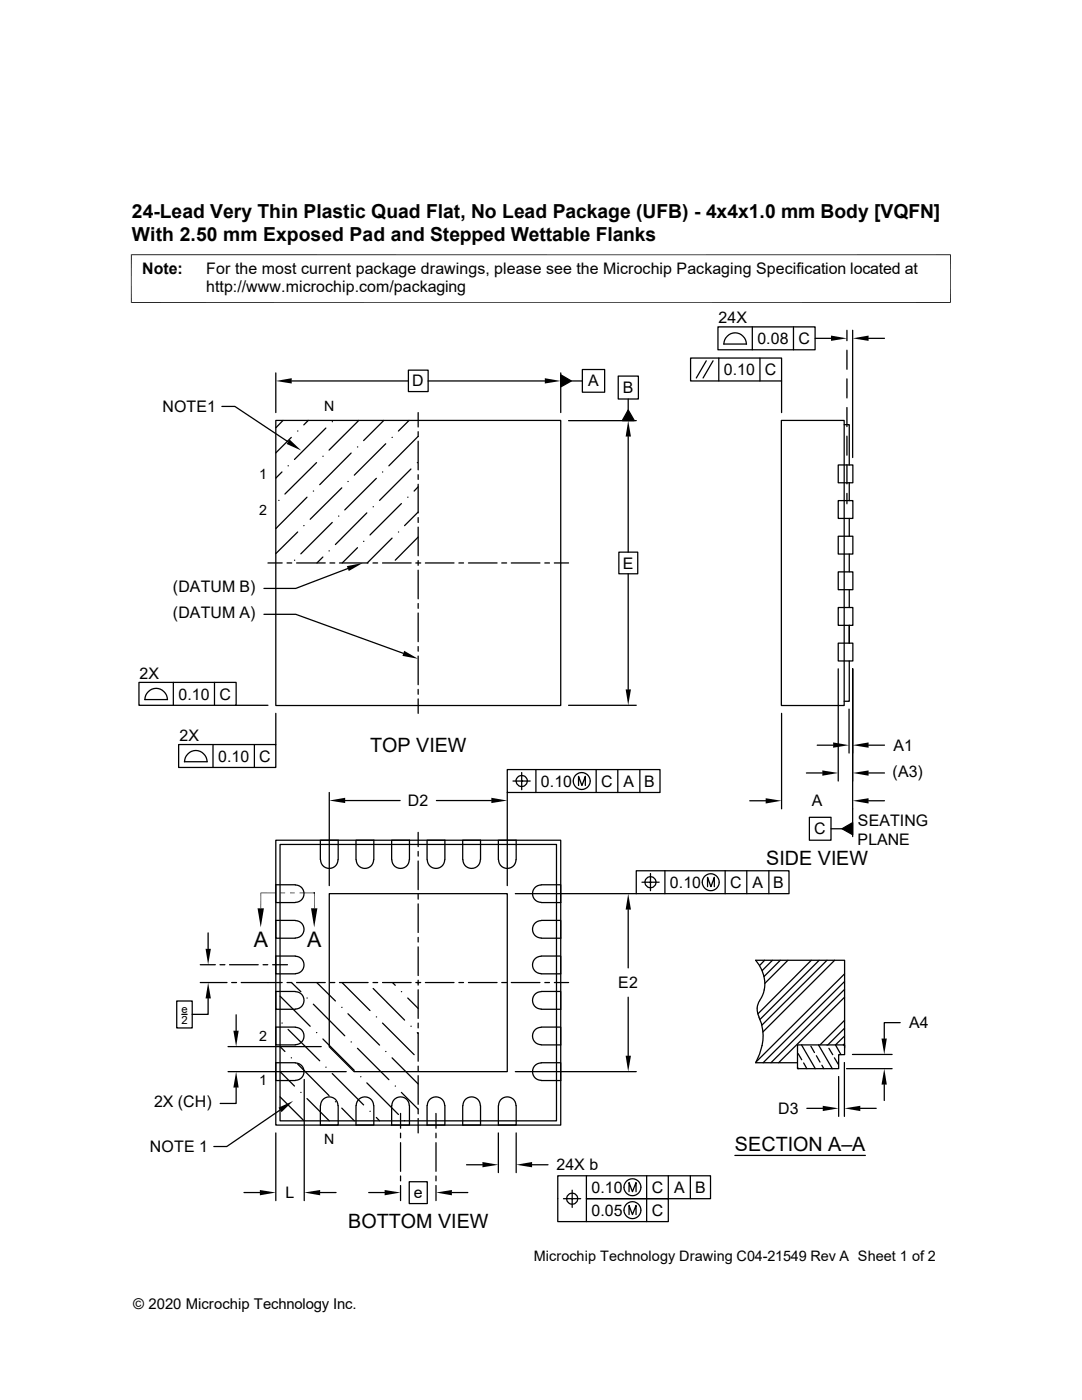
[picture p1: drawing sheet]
<svg xmlns="http://www.w3.org/2000/svg" width="216mm" height="279mm" viewBox="0 0 216 279" stroke-linecap="round" stroke-linejoin="round" font-family="sans-serif">
<g fill="none" stroke="#000" stroke-width=".25">
<path d="M55 74.4v7.9M58.2 76h23.3M81.5 73.9h3.9v4.2h-3.9zM85.4 76h23.3M111.9 74.8l2.1 1.2-2.1 1.2zM111.9 74.4v7.9M114 76h2.2M116.2 73.7h4.4v4.6h-4.4zM123.4 75.1h4v4.5h-4zM125.3 79.6v2.2M137.8 71.5h18.2v4.5h-18.2zM140.9 72l-2 3.4"/>
<path d="M142.3 72l-2 3.4M143.3 65.2h19.3v4.6h-19.3zM143.4 71.5v4.5M144.4 68.7h4.6M144.4 68.7a2.24 2.24 0 0 1 2.3-2.3 2.24 2.24 0 0 1 2.2 2.3M150.1 65.2v4.6M151.6 71.5v4.5M156 76v6.3M158.3 65.2v4.6M162.6 67.5h3.2M169 65.9v2.1M169 69.9v3.8"/>
<path d="M169 75.6v3.8M170.1 65.9v25.4M173.3 67.5h3.2M44.3 81.1h2.6l10.6 7.1M55 83.9h56.9v56.9h-56.9zM55.6 99.9h.1M56.3 94.2l-1.3 1.2M56.5 83.9l-1.5 1.5M57.5 93h.1M58.1 87.3l-3.1 3.1M59.4 86h.1M61.3 99.2l-6.3 6.3"/>
<path d="M61.5 83.9l-.9 .9M62.5 98h.1M63.2 92.3l-6.3 6.3M64.4 91.1h.1M65 85.4l-6.2 6.3M66.3 84.2h.1M68.2 97.4l-6.3 6.2M69.4 96.1h.1M70.1 90.4l-6.3 6.3M71.3 89.2h.1M71.6 83.9l-5.9 5.9M75.1 95.5l-6.3 6.3"/>
<path d="M76.3 94.2h.1M76.6 83.9l-4 4M77 88.6l-6.3 6.2M78.2 87.3h.1M81.4 99.2h.1M81.6 83.9l-2.1 2.1M82 93.6l-6.3 6.3M83.3 92.3h.1M83.4 86.1v1l-5.8 5.9M83.4 97.2l-.8 .8M83.4 82.3v2.9M83.4 88.1v5.7"/>
<path d="M83.4 94.7v1M83.4 96.6v5.8M113.5 83.9h13.5M125.3 81.8l1.3 2.1h-2.4zM125.3 87.1v23.1M155.9 83.9h12.5v56.9h-12.5zM167.3 99.9h2.9v3.6h-2.9zM167.3 92.8h2.9v3.6h-2.9zM168.4 84.8h1.1v8M169 81.3v3.8M169 87v3.8M169 92.8v3.8"/>
<path d="M169 98.5v2M169.5 96.4v3.5zM53.5 112.4h2.8M57.3 112.4h.9M58.8 111.8h.1M59.2 112.4h5.7M59.4 106.2l-4.4 4.3M60.6 104.9h.1M64.4 111.2l-1.2 1.2M65.7 109.9h.1M65.8 112.4h1M66.3 104.3l-6.3 6.2"/>
<path d="M67.6 103h.1M67.7 112.4h5.7M69.4 113.5l-10.4 3.9h-6.3M71.3 109.3l-3 3.1M72.6 108h.1M73.2 102.4l-6.3 6.3M74.4 112.4h1M74.5 101.1h.1M76.3 112.4h5.7M78.2 107.4l-4.9 5M79.5 106.2h.1M80.1 100.5l-6.3 6.3"/>
<path d="M83 112.4h.9M83.4 102.2l-2.7 2.7M83.4 107.2l-4.5 4.6M83.4 103.3v1M83.4 105.2v5.7M83.4 111.9v.9M83.4 113.8v5.7M84.9 112.4h5.7M91.6 112.4h.9M93.5 112.4h5.7M100.1 112.4h1M102 112.4h5.7"/>
<path d="M108.7 112.4h.9M110.6 112.4h2.9M123.5 110.2h3.8v4.3h-3.8zM125.3 114.5v23.1M167.3 114.1h2.9v3.6h-2.9zM167.3 107h2.9v3.6h-2.9zM169.5 117.7v3.5zM169.5 110.6v3.5zM169.5 103.5v3.5zM27.7 136.2h19.4v4.6h-19.4zM28.9 139.6h4.5a2.24 2.24 0 0 0-2.2-2.2 2.24 2.24 0 0 0-2.3 2.2M34.6 136.2v4.6"/>
<path d="M42.8 136.2v4.6M52.7 122.6h6.3l21.5 7.8M83.4 120.4v1M83.4 122.3v5.8M83.4 129v1M83.4 130.9v5.8M83.4 137.6v1M83.4 139.5v2.9M167.3 128.4h2.9v3.5h-2.9zM167.3 121.2h2.9v3.6h-2.9zM167.3 133.5v22.4M169.5 131.9v8.1h-1.1"/>
<path d="M169.5 124.8v3.6M170.1 133.5v33.5M35.6 148.6h19.4v4.6h-19.4zM36.8 152h4.6M36.8 152a2.24 2.24 0 0 1 2.3-2.2 2.24 2.24 0 0 1 2.2 2.2M42.5 148.6v4.6M47.1 140.8h6.4M50.8 148.6v4.6M55 142.4v6.2M65.7 158.2v18.5M68.9 159.8h10.9M87.1 159.8h10.9"/>
<path d="M101.2 153.6h30.5v4.6h-30.5zM101.2 158.2v18.5M102.4 155.9h3.4M103 155.9a1.14 1.14 0 0 1 1.1-1.1 1.14 1.14 0 0 1 1.1 1.1M103 155.9a1.1 1.1 0 0 0 1.1 1.1 1.1 1.1 0 0 0 1.1-1.1M104.1 154.2v3.4M106.9 153.6v4.6M113.5 140.8h13.5M115.4 156.8v-1.9l.7 1.9 .7-1.9v1.9M119 153.6v4.6M123.3 153.6v4.6M127.7 153.6v4.6"/>
<path d="M149.6 159.8h3.2M156 142.4v19M160.9 154.3h3.2M163.1 148.7h3.1M169.4 141.5v8.8M173.3 148.7h3.2M173.3 154.3h3.2M173.3 159.8h3.2M55 167.7h56.9v56.8h-56.9zM55.9 168.5h55.1v55.2h-55.1zM62.7 178.2h.1M63.9 171.6v-3.9h3.6v3.9"/>
<path d="M64 171.6a1.74 1.74 0 0 0 1.7 1.7 1.74 1.74 0 0 0 1.7-1.7M65.7 178.4h35.5v35.5h-30.5l-5-5zM71 171.6v-3.9h3.6v3.9M71.1 171.6a1.74 1.74 0 0 0 1.7 1.7 1.74 1.74 0 0 0 1.7-1.7M81.7 171.6a1.76 1.76 0 0 1-1.8 1.7 1.76 1.76 0 0 1-1.8-1.7v-3.9h3.6v3.9M83.4 166.1v2.9M83.4 169.9v1M83.4 171.8v5.7M83.4 178.5v1M85.2 171.6v-3.9h3.6v3.9M85.3 171.6a1.74 1.74 0 0 0 1.7 1.7 1.74 1.74 0 0 0 1.7-1.7M92.3 171.6v-3.9h3.6v3.9"/>
<path d="M92.4 171.6a1.74 1.74 0 0 0 1.7 1.7 1.74 1.74 0 0 0 1.7-1.7M99.4 171.6v-3.9h3.6v3.9M99.5 171.6a1.74 1.74 0 0 0 1.7 1.7 1.74 1.74 0 0 0 1.8-1.7M102.8 178.4h24.2M127 173.8h30.4v4.6h-30.4zM128.1 176.1h3.4M129.8 174.3v3.5M132.7 173.8v4.6M141.2 177v-1.9l.7 1.9 .6-1.9v1.9M144.7 173.8v4.6M149 173.8v4.6M153.4 173.8v4.6"/>
<path d="M161.5 163.1h4.3v4.6h-4.3zM165.8 165.4h2.2M168 165.4l2.1-1.2v2.4zM35.3 199.8h3.1v5.3h-3.1zM40 196.1h5.3M40 192.5h3M41.5 199.3v3.1h-3.1M41.5 186.2v3.2M43.9 192.5h1M45.8 192.5h5.7M46.2 196.1h1M48.1 196.1h8.2"/>
<path d="M52.5 192.5h.9M54.4 192.5h3M55.9 198.8l6 6M57.3 196.1h.9M58.2 196.1l1.8 1.8M58.9 180.1a1.76 1.76 0 0 0 1.8-1.8 1.76 1.76 0 0 0-1.8-1.7h-3.9v3.5h3.9M58.9 183.7h-3.9v3.5h3.9a1.76 1.76 0 0 0 1.8-1.7 1.76 1.76 0 0 0-1.8-1.8M58.9 190.8h-3.9v3.6h3.9M58.9 190.8a1.74 1.74 0 0 1 1.8 1.8 1.74 1.74 0 0 1-1.8 1.7M58.9 197.9h-3.9v3.5h3.9M58.9 197.9a1.74 1.74 0 0 1 1.8 1.7 1.74 1.74 0 0 1-1.8 1.8M59.2 196.1h5.7"/>
<path d="M61.3 199.2h.1M63.2 196.1l3.7 3.7M65.8 196.1h1M67.7 196.1h5.7M68.3 196.1l5.5 5.6M74.4 196.1h1M74.5 197.3l6.2 6.3M76.3 196.1h5.7M78.3 196.1l.6 .5M80.1 197.9h.1M81.4 199.2l2 2.1M83 196.1h.9"/>
<path d="M83.4 196.1v.1M83.4 180.4v5.7M83.4 187.1v.9M83.4 189v5.7M83.4 195.6v1M83.4 197.5v5.7M84.9 196.1h5.7M91.6 196.1h.9M93.5 196.1h5.7M100.1 196.1h1M102 196.1h5.7M108 197.9h3.9v3.5h-3.9"/>
<path d="M108 197.9a1.74 1.74 0 0 0-1.7 1.7 1.74 1.74 0 0 0 1.7 1.8M108 190.8h3.9v3.6h-3.9M108 190.8a1.74 1.74 0 0 0-1.7 1.8 1.74 1.74 0 0 0 1.7 1.7M108 183.7h3.9v3.5h-3.9a1.76 1.76 0 0 1-1.7-1.7 1.76 1.76 0 0 1 1.7-1.8M108 180.1a1.76 1.76 0 0 1-1.7-1.8 1.76 1.76 0 0 1 1.7-1.7h3.9v3.5h-3.9M108.7 196.1h.9M110.6 196.1h2.9M125.3 181.5v11.7M125.3 199v11.7M151.6 199.6a6.4 6.4 0 0 0-.8-8h17.7v17.6M151.6 199.7l-.5 1.5M152.6 191.6l-1 1.1"/>
<path d="M154.1 191.6l-2 2.1M155.7 191.6l-3.3 3.3M157.2 191.6l-4.6 4.7M161.9 191.6l-10.7 10.8M163.4 191.6l-11.8 11.9M165 191.6l-13 13M166.5 191.6l-14.3 14.4M168.5 194.4l-17.6 17.5M168.5 195.9l-16.2 16.2M168.5 197.4l-14.7 14.7M168.5 199l-13.1 13.1M36.3 202.4h1"/>
<path d="M45.5 213.9h23.6M45.5 208.9h18.6M47.1 217v3.2h-3.2M47.1 202.5v3.2M55.9 218.9l4.7 4.7M55.9 213.9l2.9 2.8M55.9 208.9l1 .9M56.3 204.2h.1M57.5 205.4l6.3 6.3M58.1 211.1h.1M58.9 205h-3.9v3.5h3.9M58.9 205a1.74 1.74 0 0 1 1.8 1.8 1.74 1.74 0 0 1-1.8 1.7"/>
<path d="M58.9 215.6a1.76 1.76 0 0 0 1.8-1.8 1.76 1.76 0 0 0-1.8-1.7h-3.9v3.5h3.9M59.4 212.3l6.3 6.4M60 218h.1M60.7 215.4v24.2M61.3 219.2l4.4 4.5M62.5 200.4l6.3 6.3M63.2 206.1h.1M64.4 207.3l6.3 6.3M65 213h.1M66.3 214.2l6.3 6.3M66.9 219.9h.1M68.2 201h.1"/>
<path d="M69.4 202.3l6.3 6.3M70.1 207.9h.1M71.3 209.2l6.3 6.3M72 214.9h.1M73.2 216.1l6.3 6.3M75.1 202.9h.1M76.3 204.2l6.3 6.3M77 209.8h.1M78.2 211.1l5.2 5.2M78.9 216.7h.1M80.1 218l3.3 3.4v.9M82 204.8h.1"/>
<path d="M83.3 206.1l.1 .2M83.4 204.2v.9M83.4 206.1v5.7M83.4 212.8v.9M83.4 214.7v5.7M102.8 213.9h24.2M108 215.6a1.76 1.76 0 0 1-1.7-1.8 1.76 1.76 0 0 1 1.7-1.7h3.9v3.5h-3.9M108 205h3.9v3.5h-3.9M108 205a1.74 1.74 0 0 0-1.7 1.8 1.74 1.74 0 0 0 1.7 1.7M151.1 201.2l.1 .9a10.5 10.5 0 0 1-.4 10h8.3M159.1 208.5h9.4v2h-1.2v2.8h-8.2zM159.1 213l.2 .3"/>
<path d="M159.3 210.3l.7 1.2M159.9 208.5l2.8 4.8M160.4 212.1l.6 1.2M161.8 208.8l.7 1.3M162.9 210.7l.7 1.3M163.3 208.5l2.8 4.8M164 212.6l.4 .7M165 208.5l.1 .1M165.4 209.2l.8 1.3M166.5 211.1l.8 1.3M167.3 214.8v8M168.4 208.5l.1 .2"/>
<path d="M168.5 212v10.8M168.5 203.6l-4.9 4.9M168.5 205.2l-3.3 3.3M168.5 206.8l-1.8 1.7 1.1 2M168.5 208.3l-.2 .2M168.9 213.3h9.1M170.1 210.4h7.9M176.4 216.5v3.1M179.6 204.1h-3.2v3.2M48.7 238h3.2M55 226.1v13.5M55.9 221.5l-10.6 7.3h-2.6"/>
<path d="M63.9 238h3.2M63.9 220.6v3.9h3.6v-3.9M64 220.6a1.74 1.74 0 0 1 1.7-1.7 1.74 1.74 0 0 1 1.7 1.7M68.2 221.1l2.5 2.6M71 220.6v3.9h3.6v-3.9M71.1 220.6a1.74 1.74 0 0 1 1.7-1.7 1.74 1.74 0 0 1 1.7 1.7M73.6 238h3.2M73.8 221.8h.1M75.1 223l.6 .7M79.9 222.2v3M79.9 226.1v1M79.9 228v5.8"/>
<path d="M79.9 234.7v1M79.9 236.6v3M80.7 223.6h.1M81.7 235.8h3.6v4.4h-3.6zM81.7 220.6a1.76 1.76 0 0 0-1.8-1.7 1.76 1.76 0 0 0-1.8 1.7v3.9h3.6v-3.9M83.4 223.2v2.9M85.2 220.6v3.9h3.6v-3.9M85.3 220.6a1.74 1.74 0 0 1 1.7-1.7 1.74 1.74 0 0 1 1.7 1.7M87 222.2v3M87 226.1v1M87 228v5.8M87 234.7v1"/>
<path d="M87 236.6v3M90.2 238h3.1M92.3 220.6v3.9h3.6v-3.9M92.4 220.6a1.74 1.74 0 0 1 1.7-1.7 1.74 1.74 0 0 1 1.7 1.7M93.1 232.5h3.2M99.4 220.6v3.9h3.6v-3.9M99.4 226.1v7.9M99.5 220.6a1.74 1.74 0 0 1 1.7-1.7 1.74 1.74 0 0 1 1.8 1.7M103 226.1v7.9M106.2 232.5h3.1M112.4 239.2h3.5M114.2 237.5v3.5"/>
<path d="M117 234.7v4.5h16.3v4.6h-22v-9.1h30.5v4.5h-24.8v4.6M125.5 237.8v-1.8l.7 1.8 .7-1.8v1.8M129 234.7v9.1M133.3 234.7v4.5M137.8 234.7v4.5M146.6 230.6h26.1M161 221.2h3.2M171.7 221.2h3.1M125.5 242.4v-1.8l.7 1.8 .7-1.8v1.8"/>
<circle cx="116.1" cy="155.9" r="1.69"/>
<circle cx="129.8" cy="176.1" r="1.11"/>
<circle cx="141.8" cy="176.1" r="1.69"/>
<circle cx="114.2" cy="239.2" r="1.11"/>
<circle cx="126.2" cy="236.9" r="1.69"/>
<circle cx="126.2" cy="241.5" r="1.69"/>
</g>
<g fill="#000">
<path d="M55 76l3.2-.5v1zM108.7 75.5l3.2 .5-3.2 .5zM111.9 74.8l2.1 1.2-2.1 1.2zM165.8 67l3.2 .5-3.2 .5zM170.1 67.5l3.2-.5v1zM57.8 87.7l2.3 2.2-2.9-1.3zM125.3 83.9l.6 3.2h-1.1zM125.3 81.8l1.3 2.1h-2.4zM69.2 113l3.2-.6-2.8 1.6zM80.6 129.9l2.8 1.6-3.1-.6zM124.8 137.6h1.1l-.6 3.2zM65.7 159.8l3.2-.6v1.1z"/>
<path d="M98 159.2l3.2 .6-3.2 .5zM152.8 159.3l3.2 .5-3.2 .6zM164.1 153.8l3.2 .5-3.2 .5zM166.2 148.2l3.2 .5-3.2 .5zM170.1 148.7l3.2-.5v1zM170.1 154.3l3.2-.5v1zM170.1 159.8l3.2-.5v1.1zM56 178.1h.9l-.9 .2zM56 178.3l.9-.2v.2zM57.9 178.1h.9l-.9 .2zM57.9 178.3l.9-.2v.2zM168 165.4l2.1-1.2v2.4z"/>
<path d="M41 189.4h1.1l-.6 3.1zM41.5 196.1l.6 3.2h-1.1zM51.4 181.3h1.3l-.7 3.8zM62.1 181.3h1.2l-.6 3.8zM125.3 178.4l.6 3.1h-1.1zM46.6 205.7h1l-.5 3.2zM47.1 213.9l.5 3.1h-1zM124.8 210.7h1.1l-.6 3.2zM176.4 213.3l.6 3.2h-1.1zM175.9 207.3h1.1l-.6 3.1zM51.9 237.5l3.1 .5-3.1 .5zM55.6 221.1l2.9-1.4-2.3 2.3z"/>
<path d="M60.7 238l3.2-.5v1zM76.8 237.5l3.1 .5-3.1 .5zM87 238l3.2-.5v1zM96.3 231.9l3.1 .6-3.1 .5zM103 232.5l3.2-.6v1.1zM164.2 220.7l3.1 .5-3.1 .5zM168.5 221.2l3.2-.5v1z"/>
</g>
<path d="M26.1 50.8h163.6M26.2 50.8v9.7M189.7 50.8v9.7M26.1 60.4h163.6M55 178.2h-3v3.1M59.8 178.2h2.9M62.7 178.1v3.2" fill="none" stroke="#000" stroke-width=".2"/>
<g font-size="4.3">
<text x="50.6" y="189">A</text>
<text x="61.3" y="189">A</text>
</g>
<g font-size="3.9">
<text x="26.3" y="43.5">24-Lead Very Thin Plastic Quad Flat, No Lead Package (UFB) - 4x4x1.0 mm Body [VQFN]</text>
<text x="26.3" y="48">With 2.50 mm Exposed Pad and Stepped Wettable Flanks</text>
<text x="73.8" y="150.1">TOP VIEW</text>
<text x="152.9" y="172.6">SIDE VIEW</text>
<text x="146.6" y="229.7">SECTION A–A</text>
<text x="69.5" y="245">BOTTOM VIEW</text>
</g>
<g font-size="3.2">
<text x="28.4" y="54.6">Note:</text>
<text x="41.1" y="54.6">For the most current package drawings, please see the Microchip Packaging Specification located at</text>
<text x="41.1" y="58.3">http://www.microchip.com/packaging</text>
<text x="143.4" y="64.5">24X</text>
<text x="151.1" y="68.6">0.08</text>
<text x="159.3" y="68.7">C</text>
<text x="82.3" y="77.1">D</text>
<text x="117.3" y="77.1">A</text>
<text x="144.4" y="74.8">0.10</text>
<text x="152.6" y="74.9">C</text>
<text x="32.4" y="82.2">NOTE1</text>
<text x="124.3" y="78.5">B</text>
<text x="124.2" y="113.5">E</text>
<text x="34.5" y="118.2">(DATUM B)</text>
<text x="34.5" y="123.4">(DATUM A)</text>
<text x="27.9" y="135.4">2X</text>
<text x="35.6" y="139.6">0.10</text>
<text x="43.8" y="139.6">C</text>
<text x="35.8" y="147.8">2X</text>
<text x="178.3" y="149.9">A1</text>
<text x="43.5" y="152">0.10</text>
<text x="51.7" y="152">C</text>
<text x="178.1" y="155.1">(A3)</text>
<text x="81.4" y="160.9">D2</text>
<text x="107.9" y="157">0.10</text>
<text x="119.9" y="157">C</text>
<text x="124.4" y="157">A</text>
<text x="128.6" y="157">B</text>
<text x="162" y="161">A</text>
<text x="162.5" y="166.5">C</text>
<text x="171.2" y="164.8">SEATING</text>
<text x="171.1" y="168.7">PLANE</text>
<text x="133.7" y="177.2">0.10</text>
<text x="145.7" y="177.2">C</text>
<text x="150.2" y="177.2">A</text>
<text x="154.3" y="177.2">B</text>
<text x="123.4" y="197.2">E2</text>
<text x="181.4" y="205.2">A4</text>
<text x="30.7" y="221">2X (CH)</text>
<text x="155.3" y="222.3">D3</text>
<text x="29.9" y="229.9">NOTE 1</text>
<text x="111" y="233.6">24X b</text>
<text x="56.9" y="239.1">L</text>
<text x="82.6" y="239.1">e</text>
<text x="118" y="238.1">0.10</text>
<text x="130" y="238.1">C</text>
<text x="134.5" y="238.1">A</text>
<text x="138.7" y="238.1">B</text>
<text x="118" y="242.7">0.05</text>
<text x="130" y="242.7">C</text>
</g>
<text font-size="3" x="26.6" y="261.3">© 2020 Microchip Technology Inc.</text>
<text font-size="2.9" x="106.5" y="251.6">Microchip Technology Drawing C04-21549 Rev A Sheet 1 of 2</text>
<g font-size="2.8">
<text x="64.7" y="82.1">N</text>
<text x="51.7" y="95.6">1</text>
<text x="51.7" y="102.7">2</text>
<text x="51.7" y="207.8">2</text>
<text x="51.7" y="216.6">1</text>
<text x="64.7" y="228.4">N</text>
</g>
<g font-size="2.2">
<text x="36.2" y="202.2">e</text>
<text x="36.2" y="204.3">2</text>
</g>
</svg>
